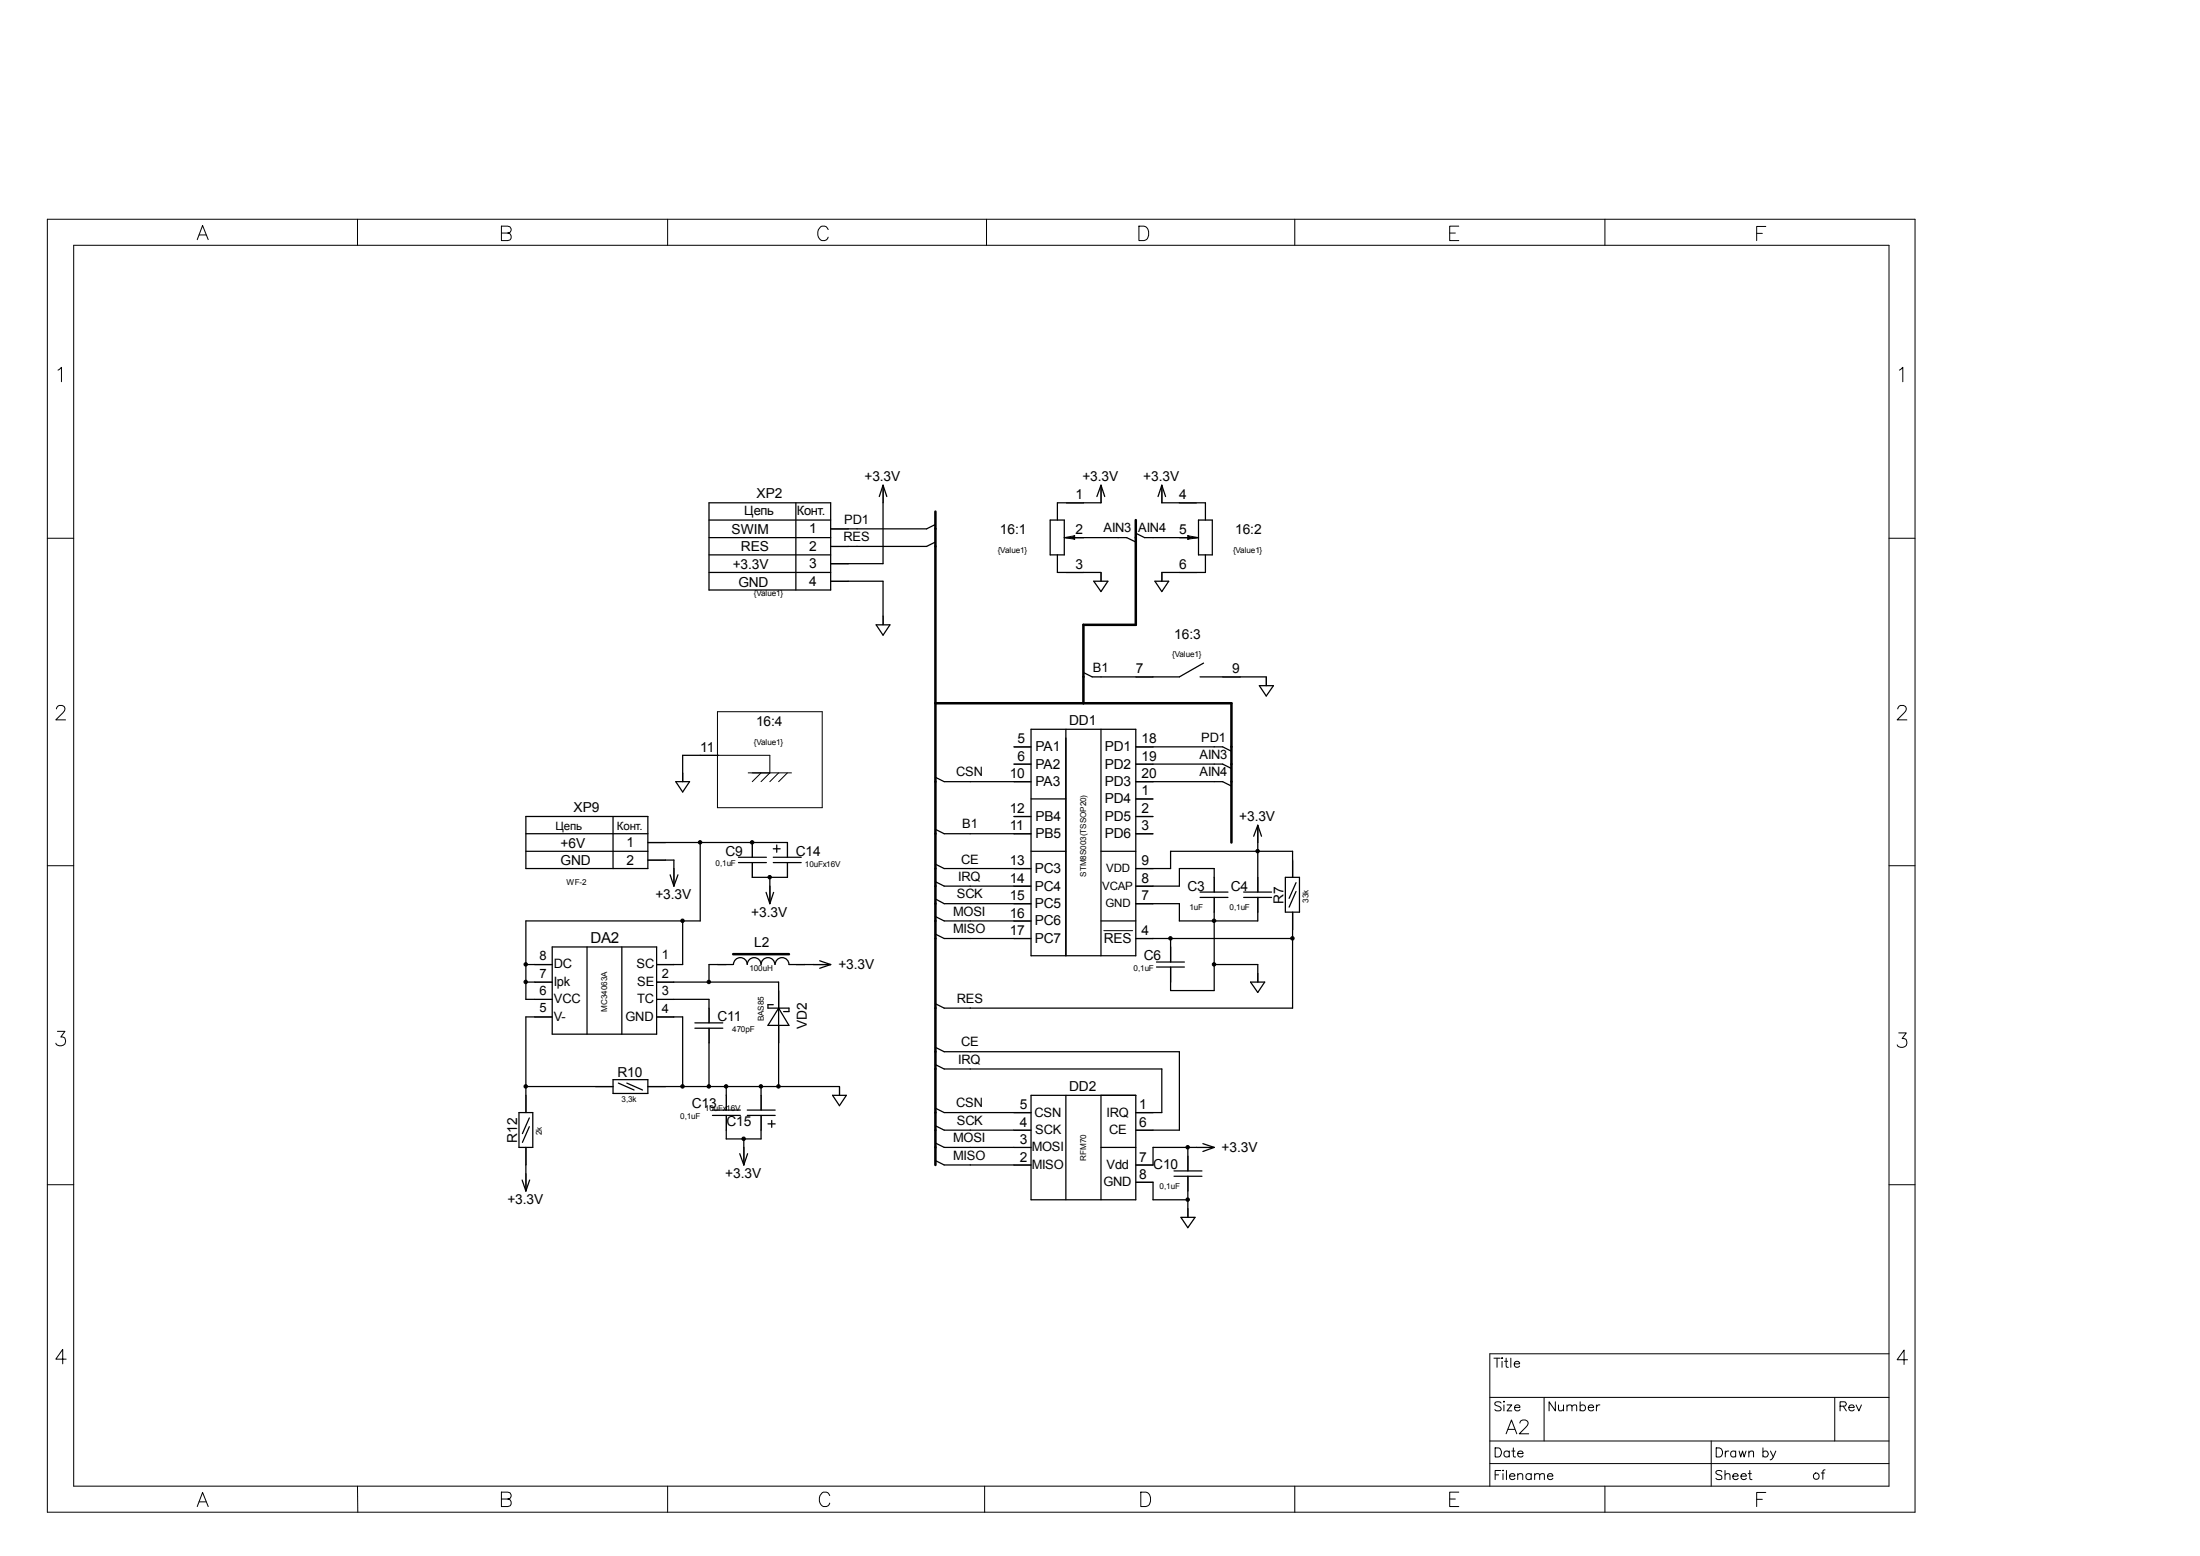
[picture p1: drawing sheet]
<svg xmlns="http://www.w3.org/2000/svg" width="297mm" height="210mm" viewBox="0 0 297 210" stroke-linecap="round" stroke-linejoin="round" font-family="sans-serif">
<g fill="none" stroke="#000" stroke-width=".14">
<path d="M6.4 29.6h252.1v174.5h-252.1zM9.9 33.1h245.1v167.5h-245.1zM26.6 32.3l.7-1.9 .8 1.9M26.9 31.7h.9M48.3 29.6v3.5M67.7 30.5l1.1 .1a.5 .5 0 0 1 0 .8l-.3 .1a.51 .51 0 0 1 .5 .5 .51 .51 0 0 1-.5 .5h-.8zM67.7 31.5h.8M90.1 29.6v3.5M111.8 31l-.1-.2a.68 .68 0 0 0-.7-.3 .68 .68 0 0 0-.5 .5 .91 .91 0 0 0 0 1.1 .91 .91 0 0 0 1 .3l.3-.4M133.2 29.6v3.5M153.8 30.5h.6a1.1 1.1 0 0 1 .3 1.9l-.9 .1zM174.8 29.6v3.5"/>
<path d="M195.7 31.5h.8M196.9 30.5h-1.2v2h1.2M216.7 29.6v3.5M237.2 31.5h.7M238.4 30.6h-1.2v1.9M7.8 50l.5-.4v1.9M256.4 50l.5-.4v1.9M6.4 72.6h3.5M112.2 73.8h2.3M112.2 76.1h2.3M112.2 78.5h2.3M112.2 71.4h2.3"/>
<path d="M115.7 71.4h.1M115.7 73.7v.1M119.2 65.5v2.4M143.9 67.9h2.4M143.9 72.6h2.4M143.9 77.3h2.4M145.1 72.3l-1.4 .3 1.4 .2M145.1 72.3l-.2 .3 .2 .2M145.1 72.3l-.5 .3 .5 .2M145.1 72.3v.5M148.7 65.5v2.4M148.7 77.3v1.2"/>
<path d="M151 72.5v.1M155.7 72.5v.1M156.9 65.5v2.4M156.9 77.3v1.2M159.2 67.9h2.4M159.2 72.6h2.4M159.2 77.3h2.4M160.4 72.3l1.4 .3-1.4 .2M160.4 72.3l.2 .3-.2 .2M160.4 72.3l.4 .3-.4 .2M160.4 72.3v.5M255 72.6h3.5"/>
<path d="M7.6 95.7l.2-.4a.68 .68 0 0 1 .9 .1 .62 .62 0 0 1-.2 .8l-1 1h1.3M96.9 96.1h14.1v12.9h-14.1zM119.2 83.2v1.1M148.7 91.3v.1M153.4 91.4h2.3M165.1 91.4h2.3M171 91.4v1.2M256.2 95.7l.2-.4a.68 .68 0 0 1 .9 .1 .62 .62 0 0 1-.3 .8l-.9 1h1.3M6.4 116.8h3.5M87.5 113.7h2.4M87.5 116.1h2.4M91 117.2v2.4"/>
<path d="M92.2 104.3v1.2M94.6 102h2.3M96.9 101.9h7v2.4l-1.2 1.2M101 104.3h5.8M101.6 113.7v2M101.6 116.4v2M102.7 104.3l-1.1 1.2M103.9 119.6v2.4M105.1 104.3l-1.2 1.2M106.3 104.3l-1.2 1.2M106.3 113.7v2M106.3 116.4v2"/>
<path d="M131 105.4v.1M131 112.5h.1M131 117.2h.1M131 119.6h.1M136.9 110.2h2.3M136.9 112.5h2.3M136.9 117.2h2.3M136.9 100.8h2.3M136.9 103.1h2.3M136.9 119.6h2.3M136.9 105.5h2.3M153.4 110.2h2.3"/>
<path d="M153.4 112.5h2.3M153.4 117.2h2.3M153.4 100.8h2.3M153.4 103.1h2.3M153.4 107.8h2.3M153.4 119.6h2.3M153.4 105.5h2.3M163.9 100.7v.1M163.9 103.1h.1M163.9 105.4v.1M163.9 118.4v2M169.8 111.4v2.3"/>
<path d="M169.8 118.4v2M174.5 116.1v2.3M255 116.8h3.5M7.7 139.2h1.1l-.6 .8a.62 .62 0 0 1 .7 .7 .62 .62 0 0 1-.9 .4l-.4-.1-.1-.2M72.2 130.2h2.4M72.2 134.9h2.4M72.2 132.6h2.4M72.2 137.3h2.4M88.7 130.2h2.3M88.7 134.9h2.3M88.7 132.6h2.3M88.7 137.3h2.3"/>
<path d="M95.7 136.1v2M95.7 138.8v2M96.9 130.2h1.2M105.1 133.7v2.4M105.1 138.4v2.4M107.5 130.2h1.1M109.8 130.2h2.4M131 121.9v.1M131 124.3h.1M131 126.6v.1M131 136v.1M136.9 126.7h2.3"/>
<path d="M136.9 124.3h2.3M136.9 122h2.3M149 125.6h3.9M153.4 126.7h2.3M153.4 122h2.3M158.1 127.8v2.1M158.1 130.5v2.1M163.9 121.1v2M169.8 121.1v2M169.8 131.4v1.2M174.5 123.1v2.4M256.3 139.4h1l-.5 .8a.62 .62 0 0 1 .6 .7 .62 .62 0 0 1-.8 .5l-.4-.2-.1-.2"/>
<path d="M6.4 159.9h3.5M71 147.8v2.4M71 154.9v2.3M71 158.4v2.4M80.4 146.7h2.4M87.5 146.7h2.4M98.1 147.8v2M98.1 150.6v1.9M100.4 154.9v2.3M102.8 147.8v2M102.8 150.6v1.9M113.3 146.7v1.1"/>
<path d="M131 141.9v.1M131 144.3h.1M131 150.1v.1M131 152.5h.1M131 154.8v.1M131 157.2h.1M136.9 154.9h2.3M136.9 157.2h2.3M136.9 150.2h2.3M136.9 152.5h2.3M153.4 157.2h2.3M153.4 159.6h2.3"/>
<path d="M153.4 150.2h2.3M153.4 152.5h2.3M160.4 156.1v2M160.4 158.8v2M161.6 154.9h2.3M255 159.9h3.5M160.4 163.1v1.2M8.9 183.4h-1.4l1-1.3v2M201.1 197.5h53.9M201.1 194.5h53.9M201.1 188.6h53.9M201.7 183.3h.8"/>
<path d="M201.8 195.4h.5a.65 .65 0 0 1 .4 .6 .65 .65 0 0 1-.4 .6h-.5zM201.8 199.1h.5M202.1 183.3v1.2M202.6 198.5h-.8v1.2M202.6 189.4a.48 .48 0 0 0-.8 .1v.1l.7 .3 .1 .3a.58 .58 0 0 1-.8 0M202.8 183.2l.1 .1h-.1zM202.8 183.7v.8M202.9 198.4l.1 .1h-.1zM202.9 198.9v.8M203 189.1l.1 .1h-.1zM203 189.6v.8M203.1 183.7h.4"/>
<path d="M203.3 193.5l.7-1.9 .8 1.9M203.3 183.3v1l.1 .2h.2M203.4 198.5v1.2M203.5 189.6h.6l-.6 .8h.6M203.6 192.9h.9M203.8 196a.4 .4 0 0 0-.6-.1 .4 .4 0 0 0 0 .6 .4 .4 0 0 0 .6 0M203.8 195.8v.8M203.8 199.2h.7a.4 .4 0 0 0-.4-.3 .4 .4 0 0 0-.4 .4 .4 .4 0 0 0 .4 .4l.3-.1 .1-.1M204 183.3v1.2M204.1 195.8h.4M204.3 195.4v1v.2h.3M204.4 184.1h.7a.4 .4 0 0 0-.4-.4 .4 .4 0 0 0-.3 .4 .4 .4 0 0 0 .3 .4h.3l.1-.1"/>
<path d="M204.5 189.9h.7a.4 .4 0 0 0-.4-.3 .4 .4 0 0 0-.4 .4 .4 .4 0 0 0 .4 .4h.3l.1-.2M204.9 196.2h.7a.4 .4 0 0 0-.4-.4 .4 .4 0 0 0-.4 .4 .4 .4 0 0 0 .4 .4h.3l.1-.1M204.9 199.1a.45 .45 0 0 1 .6-.2l.1 .8M204.9 198.9v.8M205.2 192.1a.43 .43 0 0 1 .4-.5 .61 .61 0 0 1 .7 .4l-.1 .4-1.1 1.1h1.3M206.7 199.1a.4 .4 0 0 0-.6-.1 .4 .4 0 0 0 0 .6 .4 .4 0 0 0 .6-.1M206.7 198.9v.8M207.2 199.1a.45 .45 0 0 1 .6-.2l.1 .8M207.2 198.9v.8M207.9 199.1a.45 .45 0 0 1 .5-.2l.1 .8M208.4 188.6v5.9M208.9 199.2h.7a.4 .4 0 0 0-.4-.3 .4 .4 0 0 0-.4 .4 .4 .4 0 0 0 .4 .4l.3-.1 .1-.1"/>
<path d="M210 189.2v1.2l-.9-1.2v1.2M210.4 189.6l.1 .8h.3l.3-.2M211.1 189.6v.8M211.5 189.8a.45 .45 0 0 1 .6-.1l.1 .7M211.5 189.6v.8M212.2 189.8a.45 .45 0 0 1 .6-.1l.1 .7M213.3 189.8a.4 .4 0 0 1 .6-.1 .4 .4 0 0 1 0 .6 .4 .4 0 0 1-.6-.1M213.3 189.2v1.2M214.4 189.9h.7a.4 .4 0 0 0-.4-.3 .4 .4 0 0 0-.4 .4 .4 .4 0 0 0 .4 .4h.3l.1-.2M215.5 189.6v.8M216 189.6a.36 .36 0 0 0-.5 .3M231 194.5v6.1"/>
<path d="M231.7 195.4h.4a.65 .65 0 0 1 .5 .6 .65 .65 0 0 1-.5 .6h-.4zM232.5 198.6a.46 .46 0 0 0-.5-.2 .46 .46 0 0 0-.4 .4l.3 .2 .5 .2 .1 .3a.54 .54 0 0 1-.9 0M232.9 199.1a.45 .45 0 0 1 .6-.2l.1 .8M232.9 198.5v1.2M232.9 195.8v.8M233.4 195.8a.36 .36 0 0 0-.5 .4M233.9 199.2h.8a.4 .4 0 0 0-.5-.3 .4 .4 0 0 0-.3 .4 .4 .4 0 0 0 .3 .4l.3-.1 .2-.1M234.3 196a.38 .38 0 0 0-.5 0 .38 .38 0 0 0 0 .5 .38 .38 0 0 0 .5 0M234.3 195.8v.8M234.8 195.8l.2 .8 .2-.8 .3 .8 .2-.8M235 199.2h.8a.4 .4 0 0 0-.5-.3 .4 .4 0 0 0-.3 .4 .4 .4 0 0 0 .3 .4l.3-.1 .2-.1M236 198.9h.4"/>
<path d="M236.1 196.1l.2-.2h.4v.7M236.1 195.8v.8M236.2 198.5v1l.1 .1 .2 .1M238 196a.4 .4 0 0 1 .6-.1 .4 .4 0 0 1 0 .6 .4 .4 0 0 1-.6 0M238 195.4v1.2M239 195.8l.4 .8-.3 .4h-.1M239.7 195.8l-.3 .8M245.9 198.8h.4M246.4 198.4l-.3 .1v.1v1M247.7 188.6v5.9M248.4 189.8l.7-.1 .2-.3-.2-.2h-.7v1.2M248.8 189.8l.5 .6"/>
<path d="M249.6 189.9h.7a.4 .4 0 0 0-.4-.3 .4 .4 0 0 0-.4 .4 .4 .4 0 0 0 .4 .4h.3l.1-.2M250.6 189.6l.4 .8 .3-.8M255 182.7h-53.9v17.9M257.5 183.5h-1.4l.9-1.3v1.9M26.6 203.3l.7-1.9 .8 1.9M26.9 202.7h.9M48.3 200.6v3.5M67.7 201.4l1.1 .1a.5 .5 0 0 1 0 .7l-.3 .1a.51 .51 0 0 1 .5 .5 .51 .51 0 0 1-.5 .5h-.8zM67.7 202.3h.8M90.1 200.6v3.5M112 201.8l-.1-.1a.68 .68 0 0 0-.6-.3 .68 .68 0 0 0-.6 .4 .91 .91 0 0 0 0 1.1 .91 .91 0 0 0 1.1 .3l.2-.3M132.9 200.6v3.5"/>
<path d="M154 201.4h.7a1.1 1.1 0 0 1 .2 1.8l-.9 .1zM174.8 200.6v3.5M195.7 202.3h.8M196.9 201.4h-1.2v1.9h1.2M216.7 200.6v3.5M237.2 202.4h.7M238.4 201.4h-1.2v1.9"/>
<circle cx="245.2" cy="199.2" r=".43"/>
</g>
<g fill="#000" stroke="#000" stroke-width=".14">
<circle cx="94.5" cy="113.7" r=".23"/>
<circle cx="101.5" cy="113.7" r=".23"/>
<circle cx="103.9" cy="118.4" r=".23"/>
<circle cx="169.8" cy="114.9" r=".23"/>
<circle cx="71" cy="130.2" r=".23"/>
<circle cx="71" cy="132.5" r=".23"/>
<circle cx="92.1" cy="124.3" r=".23"/>
<circle cx="95.7" cy="132.5" r=".23"/>
<circle cx="158" cy="126.6" r=".23"/>
<circle cx="163.9" cy="130.2" r=".23"/>
<circle cx="163.9" cy="124.3" r=".23"/>
<circle cx="174.5" cy="126.6" r=".23"/>
<circle cx="71" cy="146.6" r=".23"/>
<circle cx="92.1" cy="146.6" r=".23"/>
<circle cx="95.7" cy="146.6" r=".23"/>
<circle cx="98" cy="146.6" r=".23"/>
<circle cx="100.4" cy="153.7" r=".23"/>
<circle cx="102.7" cy="146.6" r=".23"/>
<circle cx="105.1" cy="146.6" r=".23"/>
<circle cx="160.3" cy="154.8" r=".23"/>
<circle cx="160.3" cy="161.9" r=".23"/>
</g>
<g fill="none" stroke="#000" stroke-width=".17">
<path d="M95.7 72.6h16.4M95.7 67.9h16.4v11.7h-16.4zM95.7 77.3h16.4M95.7 74.9h16.4M95.7 70.2h16.4M107.4 67.9v11.7M112.1 78.4h7.1v5.9M119.2 65.5v10.6h-7.1M119.2 65.5l-.5 1.5M119.2 65.5l.5 1.5M126.3 70.8l-1.2 .6h-13M126.3 73.2l-1.2 .5h-13"/>
<path d="M141.8 70.2h1.9v4.7h-1.9zM142.7 74.9v2.4h5.9v1.1M143.7 72.6h8.4l1.2 .6M147.7 78.4h1.9l-1 1.4zM148.6 65.5v2.4h-5.9v2.3M148.6 65.5l-.5 1.5M148.6 65.5l.5 1.5M153.3 72l1.2 .6h7.3M155.9 78.4h1.9l-1 1.4zM156.8 65.5v2.4h5.9v2.3M156.8 65.5l.6 1.5M156.8 65.5l-.5 1.5"/>
<path d="M161.8 70.2h1.9v4.7h-1.9zM162.7 74.9v2.4h-5.9v1.1M118.3 84.3h1.8l-.9 1.4zM139.2 98.4h14.1v30.6h-14.1zM143.9 98.4v30.6M148.6 98.4v30.6M162 91.4h8.9v1.1M162.5 89.5l-3.3 1.9h-11.8l-1.1-.6M170 92.5h1.9l-1 1.4zM71 110.2h16.5v7h-16.5zM71 112.5h16.5M71 114.9h16.5"/>
<path d="M82.8 110.2v7M87.5 116.1h3.5v3.5M87.5 113.7h18.8v2M90.5 118.1l.5 1.5M91.2 105.5h1.9l-.9 1.4zM91.5 118.1l-.5 1.5M94.5 113.7v10.6h-23.5v10.6h3.5M96.9 101.9h.1M96.9 101.9h-4.7v3.6M99.7 116.4h3.8M99.7 115.7h3.8M101.6 116.4v2h4.7v-2"/>
<path d="M101.6 113.7v2M103.9 118.4v3.6M104.4 114.6h.9M104.4 116.4h3.8M104.4 115.7h3.8M104.9 114v1M126.3 119l1.2 .6h11.7M126.3 111.9l1.2 .6h11.7M126.3 104.9l1.2 .6h11.7M126.3 116.6l1.2 .6h11.7M136.9 103.1h2.3M136.9 100.8h2.3"/>
<path d="M136.9 110.2h2.3M139.2 114.9h4.7M139.2 107.8h4.7M148.6 114.9h4.7M153.3 117.2h4.7v-2.3h16.5v3.5M153.3 119.6h5.9v-2.4h4.7v3.2M153.3 105.5h11.8l1.1 .6M153.3 103.1h11.8l1.1 .6M153.3 100.8h11.8l1.1 .6M153.3 112.5h2.4M153.3 110.2h2.4M153.3 107.8h2.4"/>
<path d="M169.8 111.4v9M169.8 111.4l.5 1.5M169.8 111.4l-.6 1.5M173.5 118.4h1.9v4.7h-1.9zM175 119.1l-1 2.1M71 130.2h3.5M71 132.5h3.5M74.5 137.2h-3.5v13M74.5 127.8h14.1v11.8h-14.1zM79.2 127.8v11.8M83.9 127.8v11.8M88.6 137.2h3.6v9.4"/>
<path d="M88.6 132.5h16.5v14.1M88.6 134.9h7.1v3.1M92.2 124.3v5.9h-3.6M93.8 138.8h3.8M93.8 138h3.8M95.7 138.8v7.8M99 130.2h-3.3v2.3M99 130.2a.93 .93 0 0 1 .9-1 .93 .93 0 0 1 1 1 .93 .93 0 0 1 .9-1 .93 .93 0 0 1 .9 1 .93 .93 0 0 1 1-1 .93 .93 0 0 1 .9 1M103.4 120.4l.5 1.6M104.4 135.6h-.7v.5h2.8v.4h-.7M104.4 120.4l-.5 1.6M104.6 130.2a.93 .93 0 0 1 1-1 .93 .93 0 0 1 .9 1"/>
<path d="M105.1 136.1l1.4 2.3h-2.8zM106.5 130.2h5.6M110.7 129.7l1.4 .5M112.1 130.2l-1.4 .5M126.3 126.1l1.2 .6h11.7M126.3 121.3l1.2 .7h11.7M126.3 123.7l1.2 .6h11.7M148.6 124.3h4.7M153.3 126.7h21.2M156.1 130.5h3.8M156.1 129.8h3.8M158 126.7v3.1"/>
<path d="M162 121.1h3.8M162 120.4h3.8M163.9 130.2h5.9v2.3M163.9 121.1v12.6h-5.9v-3.2M167.9 121.1h3.8M167.9 120.4h3.8M168.8 132.5h1.9l-.9 1.4zM169.8 121.1v3.2h-10.6v-2.3h-5.9M174.5 123.1v13h-47l-1.2-.6M175 120.3l-1 2.1M70.1 150.2h1.8v4.7h-1.8zM70.5 159.3l.5 1.4"/>
<path d="M71 146.6h11.8M71 154.9v5.8M71.5 150.9l-1 2.1M71.5 152.1l-1 2.1M71.5 159.3l-.5 1.4M82.8 145.7h4.7v1.9h-4.7zM83.5 146.2l2.1 .9M84.6 146.2l2.1 .9M87.5 146.6h25.8v1.2M96.2 150.5h3.7M96.2 149.8h3.7M98 146.6v3.2"/>
<path d="M98 150.5v3.2h4.7v-3.2M99.9 155.7l.5 1.5M100.4 153.7v3.5M100.9 150.5h3.7M100.9 149.8h3.7M100.9 155.7l-.5 1.5M102.7 146.6v3.2M103.7 151.7h.9M104.2 151.2v.9M112.4 147.8h1.9l-1 1.4zM126.3 156.6l1.2 .6h11.7M126.3 154.3l1.2 .6h11.7"/>
<path d="M126.3 151.9l1.2 .6h11.7M126.3 149.6l1.2 .6h11.7M126.3 143.7l1.2 .6h29.3v5.9h-3.5M126.3 141.4l1.2 .5h31.7v10.6h-5.9M139.2 147.8h14.1v14.1h-14.1zM143.9 147.8v14.1M148.6 147.8v14.1M148.6 154.9h4.7M153.3 159.6h2.4v2.3h4.7M158.5 158.7h3.8M158.5 158h3.8M160.4 154.9v3.1"/>
<path d="M160.4 158.7v5.6M162.4 154.3l1.5 .6M163.9 154.9h-8.2v2.3h-2.4M163.9 154.9l-1.5 .5M159.4 164.3h1.9l-.9 1.4z"/>
</g>
<path d="M126.3 69v88.2M153.3 70.2v14.1h-7v10.6M126.3 94.9h39.9v18.8M99 128.8h7.5" fill="none" stroke="#000" stroke-width=".34"/>
<text font-size="2" x="79.7" y="127.3">DA2</text>
<g font-size="1.9">
<text x="116.7" y="64.9">+3.3V</text>
<text x="146.1" y="64.9">+3.3V</text>
<text x="154.3" y="64.9">+3.3V</text>
<text x="102.1" y="67.3">XP2</text>
<text x="109.3" y="72">1</text>
<text x="145.2" y="67.4">1</text>
<text x="159.2" y="67.4">4</text>
<text x="98.8" y="72.1">SWIM</text>
<text x="98.9" y="76.8">+3.3V</text>
<text x="100" y="74.4">RES</text>
<text x="109.3" y="74.3">2</text>
<text x="109.3" y="76.7">3</text>
<text x="135" y="72.1">16:1</text>
<text x="145.2" y="72.1">2</text>
<text x="145.2" y="76.8">3</text>
<text x="159.2" y="72.1">5</text>
<text x="159.2" y="76.8">6</text>
<text x="166.7" y="72.1">16:2</text>
<text x="99.7" y="79.2">GND</text>
<text x="109.3" y="79">4</text>
<text x="158.5" y="86.2">16:3</text>
<text x="153.3" y="90.9">7</text>
<text x="166.4" y="90.9">9</text>
<text x="94.5" y="101.5">11</text>
<text x="102.1" y="98">16:4</text>
<text x="137.4" y="100.3">5</text>
<text x="139.8" y="101.4">PA1</text>
<text x="144.4" y="97.8">DD1</text>
<text x="149.1" y="101.4">PD1</text>
<text x="154.1" y="100.3">18</text>
<text x="136.3" y="105">10</text>
<text x="137.4" y="102.7">6</text>
<text x="139.8" y="103.7">PA2</text>
<text x="139.8" y="106.1">PA3</text>
<text x="149.1" y="103.7">PD2</text>
<text x="149.1" y="106.1">PD3</text>
<text x="154.1" y="107.4">1</text>
<text x="154.1" y="102.7">19</text>
<text x="154.1" y="105">20</text>
<text x="77.4" y="109.6">XP9</text>
<text x="136.3" y="109.7">12</text>
<text x="136.3" y="112.1">11</text>
<text x="139.8" y="110.8">PB4</text>
<text x="139.8" y="113.1">PB5</text>
<text x="149.1" y="113.1">PD6</text>
<text x="149.1" y="110.8">PD5</text>
<text x="149.1" y="108.4">PD4</text>
<text x="154.1" y="112.1">3</text>
<text x="154.1" y="109.7">2</text>
<text x="167.3" y="110.8">+3.3V</text>
<text x="75.7" y="114.4">+6V</text>
<text x="75.7" y="116.8">GND</text>
<text x="84.6" y="114.3">1</text>
<text x="84.6" y="116.7">2</text>
<text x="98" y="115.5">C9</text>
<text x="107.4" y="115.5">C14</text>
<text x="136.3" y="116.8">13</text>
<text x="136.3" y="119.1">14</text>
<text x="139.7" y="117.8">PC3</text>
<text x="154.1" y="116.8">9</text>
<text x="154.1" y="119.1">8</text>
<text x="88.5" y="121.4">+3.3V</text>
<text x="101.4" y="123.7">+3.3V</text>
<text x="136.3" y="123.8">16</text>
<text x="136.3" y="121.5">15</text>
<text x="139.7" y="124.9">PC6</text>
<text x="139.7" y="122.6">PC5</text>
<text x="139.7" y="120.2">PC4</text>
<text x="154.1" y="121.5">7</text>
<text x="160.3" y="120.2">C3</text>
<text x="166.2" y="120.2">C4</text>
<text x="173.3" y="122" transform="rotate(-90 173.3 122)">R7</text>
<text x="101.8" y="127.8">L2</text>
<text x="113.2" y="130.8">+3.3V</text>
<text x="136.3" y="126.2">17</text>
<text x="139.7" y="127.3">PC7</text>
<text x="149" y="127.3">RES</text>
<text x="154.1" y="126.2">4</text>
<text x="154.4" y="129.6">C6</text>
<text x="96.9" y="137.8">C11</text>
<text x="108.9" y="138.9" transform="rotate(-90 108.9 138.9)">VD2</text>
<text x="83.4" y="145.3">R10</text>
<text x="93.4" y="149.6">C13</text>
<text x="137.7" y="149.7">5</text>
<text x="144.4" y="147.2">DD2</text>
<text x="153.8" y="149.7">1</text>
<text x="69.8" y="154.3" transform="rotate(-90 69.8 154.3)">R12</text>
<text x="98.1" y="151.9">C15</text>
<text x="137.7" y="154.4">3</text>
<text x="137.7" y="152.1">4</text>
<text x="153.8" y="152.1">6</text>
<text x="164.9" y="155.5">+3.3V</text>
<text x="97.9" y="159">+3.3V</text>
<text x="137.7" y="156.8">2</text>
<text x="153.8" y="156.8">7</text>
<text x="153.8" y="159.1">8</text>
<text x="155.7" y="157.8">C10</text>
<text x="68.5" y="162.5">+3.3V</text>
</g>
<g font-size="1.7">
<text x="100.5" y="69.5">Цепь</text>
<text x="107.6" y="69.5">Конт.</text>
<text x="114" y="70.7">PD1</text>
<text x="149" y="71.8">AIN3</text>
<text x="153.7" y="71.8">AIN4</text>
<text x="113.9" y="73">RES</text>
<text x="147.5" y="90.6">B1</text>
<text x="162.2" y="100.1">PD1</text>
<text x="129.1" y="104.8">CSN</text>
<text x="161.9" y="104.8">AIN4</text>
<text x="161.9" y="102.4">AIN3</text>
<text x="129.9" y="111.8">B1</text>
<text x="129.4" y="118.9">IRQ</text>
<text x="129.8" y="116.5">CE</text>
<text x="128.7" y="125.9">MISO</text>
<text x="128.7" y="123.6">MOSI</text>
<text x="129.2" y="121.2">SCK</text>
<text x="72.8" y="132">7</text>
<text x="72.8" y="129.6">8</text>
<text x="74.8" y="130.7">DC</text>
<text x="85.9" y="130.7">SC</text>
<text x="89.4" y="129.5">1</text>
<text x="89.4" y="132">2</text>
<text x="72.8" y="134.3">6</text>
<text x="72.8" y="136.5">5</text>
<text x="74.8" y="135.4">VCC</text>
<text x="74.8" y="133.1">Ipk</text>
<text x="74.8" y="137.8">V-</text>
<text x="84.5" y="137.8">GND</text>
<text x="86" y="135.4">TC</text>
<text x="86" y="133.1">SE</text>
<text x="89.4" y="134.3">3</text>
<text x="89.4" y="136.7">4</text>
<text x="129.2" y="135.3">RES</text>
<text x="129.4" y="143.6">IRQ</text>
<text x="129.8" y="141.2">CE</text>
<text x="129.1" y="149.4">CSN</text>
<text x="128.7" y="154.1">MOSI</text>
<text x="129.2" y="151.8">SCK</text>
<text x="139.3" y="155.4">MOSI</text>
<text x="139.7" y="150.7">CSN</text>
<text x="139.7" y="153">SCK</text>
<text x="149.4" y="150.7">IRQ</text>
<text x="149.7" y="153">CE</text>
<text x="128.7" y="156.5">MISO</text>
<text x="139.3" y="157.7">MISO</text>
<text x="149" y="160.1">GND</text>
<text x="149.4" y="157.7">Vdd</text>
</g>
<g font-size="1.6">
<text x="75" y="112">Цепь</text>
<text x="83.3" y="112">Конт.</text>
<text x="149.3" y="117.7">VDD</text>
<text x="148.8" y="120.1">VCAP</text>
<text x="149.2" y="122.4">GND</text>
</g>
<g font-size="1.1">
<text x="134.7" y="74.6">{Value1}</text>
<text x="166.5" y="74.6">{Value1}</text>
<text x="101.8" y="80.5">{Value1}</text>
<text x="158.2" y="88.7">{Value1}</text>
<text x="101.8" y="100.5">{Value1}</text>
<text x="76.5" y="119.4">WF-2</text>
<text x="96.6" y="116.9">0,1uF</text>
<text x="108.7" y="117">10uFx16V</text>
<text x="146.6" y="118.3" transform="rotate(-90 146.6 118.3)">STM8S003(TSSOP20)</text>
<text x="160.6" y="122.8">1uF</text>
<text x="166" y="122.8">0,1uF</text>
<text x="176.7" y="121.8" transform="rotate(-90 176.7 121.8)">33k</text>
<text x="101.2" y="131.1">100uH</text>
<text x="153" y="131.1">0,1uF</text>
<text x="82" y="136.6" transform="rotate(-90 82 136.6)">MC34063A</text>
<text x="103.1" y="137.8" transform="rotate(-90 103.1 137.8)">BAS85</text>
<text x="98.8" y="139.3">470pF</text>
<text x="83.9" y="148.8">3,3k</text>
<text x="95.2" y="149.9">10uFx16V</text>
<text x="73.2" y="153.2" transform="rotate(-90 73.2 153.2)">2k</text>
<text x="91.8" y="151">0,1uF</text>
<text x="146.6" y="156.7" transform="rotate(-90 146.6 156.7)">RFM70</text>
<text x="156.6" y="160.4">0,1uF</text>
</g>
</svg>
